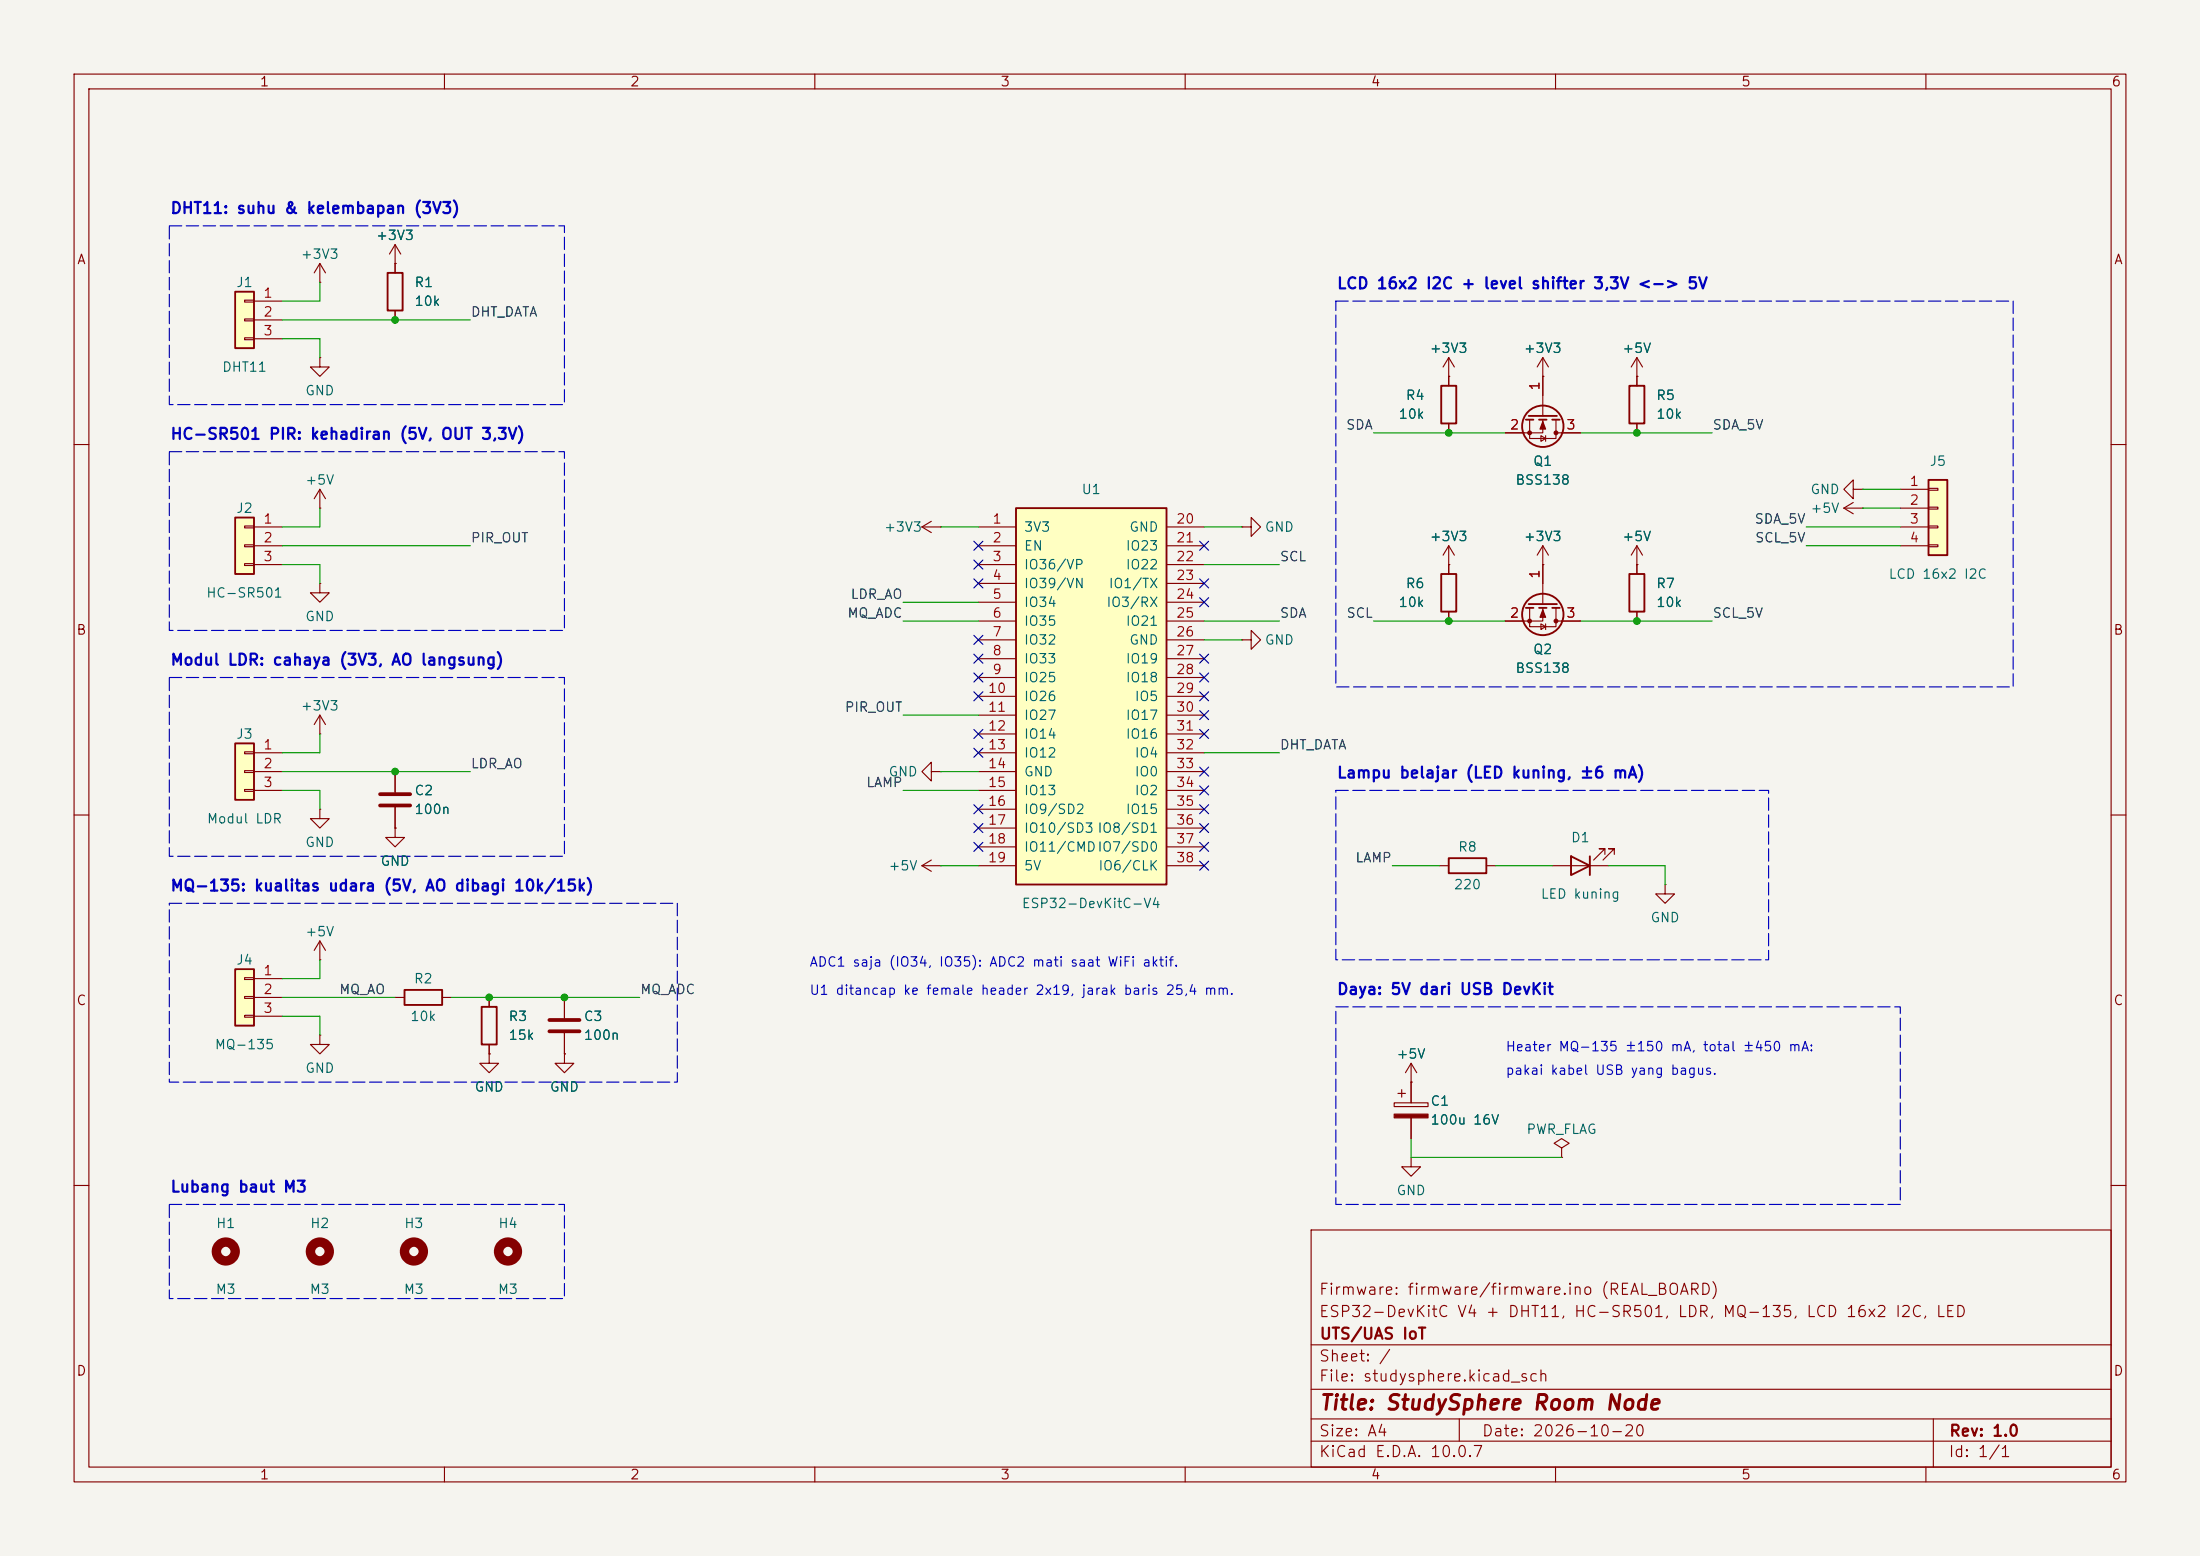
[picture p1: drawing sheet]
<svg xmlns="http://www.w3.org/2000/svg" width="297mm" height="210mm" viewBox="0 0 297 210" stroke-linecap="round" stroke-linejoin="round" font-family="sans-serif">
<path d="M0 0h297v210h-297z" fill="#f5f4ef" stroke="#f5f4ef" stroke-width=".14"/>
<g fill="none" stroke="#840000" stroke-width=".15">
<path d="M10 10h277v190h-277zM12 12h273v186h-273zM60 10v2M110 10v2M160 10v2M210 10v2M260 10v2M10 60h2M285 60h2M10 110h2M285 110h2M210.8 154.9l1-.6-1-.6-1 .6 1 .6v1.3"/>
<path d="M210.8 156.2h.1M10 160h2M177 166h108v32h-108zM285 160h2M60 198v2M110 198v2M160 198v2M177 194.5h108M177 191.5h108M177 187.5h108M177 181.5h108M197 191.5v3"/>
<path d="M210 198v2M260 198v2M261 191.5v6.5"/>
</g>
<path d="M31.7 39.4h2.6v7.6h-2.6z" fill="#ffffc2"/>
<path d="M31.7 39.4h2.6v7.6h-2.6zM194.6 77.5h2v5.1h-2zM195.6 115.8h5.1v2.1h-5.1zM212.1 115.6l2.5 1.2-2.5 1.3zM214.6 115.6v2.5M54.6 133.6h5.1v2h-5.1z" fill="none" stroke="#840000" stroke-width=".25"/>
<g fill="none" stroke="#840000" stroke-width=".15">
<path d="M43.2 38.1h.1M43.2 35.6l-.8 1.2M43.2 35.6l.7 1.2M43.2 35.6v2.5M53.3 35.6h.1M53.3 33v2.6M53.3 33l-.7 1.3M53.3 33l.8 1.3M33 40.5h1.3v.3h-1.3zM33 43.1h1.3v.2h-1.3zM33 45.6h1.3v.2h-1.3zM34.3 40.6h3.8"/>
<path d="M34.3 43.2h3.8M34.3 45.7h3.8M195.6 50.8h.1M195.6 48.3l-.8 1.2M195.6 48.3l.7 1.2M195.6 48.3v2.5M208.3 50.8h.1M208.3 48.3l-.8 1.2M208.3 48.3l.7 1.2M208.3 48.3v2.5M195.6 76.2h.1M195.6 73.7v3.8"/>
<path d="M195.6 73.7l-.8 1.2M195.6 73.7l.7 1.2M208.3 76.2h.1M208.3 73.7v2.5M208.3 73.7l-.8 1.2M208.3 73.7l.7 1.2M195.6 82.6v1.2M53.3 111.8v1.2h1.3l-1.3 1.3-1.2-1.3h1.2M53.3 111.8h.1M53.3 104.1v2.8M53.3 109v2.8M124.5 116.8h2.5"/>
<path d="M124.5 116.8l1.2 .8M125.7 116.1l-1.2 .7M127 116.8h.1M194.3 116.8h1.3M200.7 116.8h1.2M209.5 116.8h7.7M216.7 115.3v-.7h-.8h.8l-1.6 1.5M217.9 115.3v-.7h-.7h.7l-1.5 1.5M224.8 119.4v1.3h1.3l-1.3 1.2-1.3-1.2h1.3M224.8 119.4h.1M53.3 134.6h1.3M59.7 134.6h1.3"/>
<path d="M188.2 148.8h4.6v.6h-4.6zM188.7 147.6h1M189.2 147.1v1M190.5 146.1h.1M190.5 143.5v5.3M190.5 150.9v2.8M190.5 143.5l-.8 1.3M190.5 143.5l.8 1.3"/>
</g>
<path d="M51.3 107.2h4.1M51.3 108.7h4.1" fill="none" stroke="#840000" stroke-width=".51"/>
<path d="M188.2 150.4h4.6v.5h-4.6z" fill="#840000" stroke="#840000" stroke-width=".15"/>
<path d="M137.2 68.6h20.3v50.8h-20.3z" fill="#ffffc2"/>
<path d="M137.2 68.6h20.3v50.8h-20.3zM220 77.5h2v5.1h-2z" fill="none" stroke="#840000" stroke-width=".25"/>
<g fill="none" stroke="#840000" stroke-width=".15">
<path d="M132.1 71.1h5.1M132.1 73.7h5.1M132.1 76.2h5.1M132.1 78.7h5.1M157.5 71.1h5.1M157.5 73.7h5.1M157.5 76.2h5.1M157.5 78.7h5.1M221 76.2v1.3M132.1 81.3h5.1M132.1 83.8h5.1M132.1 86.4h5.1"/>
<path d="M132.1 88.9h5.1M132.1 91.4h5.1M132.1 94h5.1M132.1 96.5h5.1M132.1 99.1h5.1M157.5 81.3h5.1M157.5 83.8h5.1M157.5 86.4h5.1M157.5 88.9h5.1M157.5 91.4h5.1M157.5 94h5.1M157.5 96.5h5.1"/>
<path d="M157.5 99.1h5.1M221 82.6v1.2M132.1 101.6h5.1M132.1 104.1h5.1M132.1 106.7h5.1M132.1 109.2h5.1M132.1 111.8h5.1M132.1 114.3h5.1M132.1 116.8h5.1M157.5 101.6h5.1M157.5 104.1h5.1M157.5 106.7h5.1"/>
<path d="M157.5 109.2h5.1M157.5 111.8h5.1M157.5 114.3h5.1M157.5 116.8h5.1"/>
</g>
<path d="M260.3 64.8h2.6v10.1h-2.6z" fill="#ffffc2"/>
<g fill="none" stroke="#840000" stroke-width=".25">
<path d="M206 56.6h1M206.4 56.1h3.8M207.8 56.6h1M209.5 56.6h1.1M260.3 64.8h2.6v10.1h-2.6zM206 82h1M206.4 81.5h3.8M207.8 82h1M209.5 82h1.1"/>
<circle cx="208.3" cy="57.5" r="2.79"/>
<circle cx="208.3" cy="82.9" r="2.79"/>
</g>
<g fill="none" stroke="#840000" stroke-width=".15">
<path d="M43.2 48.3v1.2h1.2l-1.2 1.3-1.3-1.3h1.3M43.2 48.3h.1M206.5 56.6v2.6h3.6v-2.6M208 58.8l.7 .4-.7 .4zM208.3 56.6v1.8h-5.1M208.3 50.8v5.3M208.7 58.8v.8M210.1 58.4h3.3M221 50.8h.1M221 48.3v2.5M221 48.3l-.8 1.2M221 48.3l.7 1.2"/>
<path d="M43.2 68.6h.1M43.2 66l-.8 1.3M43.2 66l.7 1.3M43.2 66v2.6M124.5 71.1h2.5M124.5 71.1l1.2 .8M125.7 70.4l-1.2 .7M127 71.1h.1M167.6 71.1h1.3v-1.2l1.3 1.2-1.3 1.3v-1.3M167.6 71.1h.1M208.3 76.2v5.3M221 76.2h.1"/>
<path d="M221 73.7l-.8 1.2M221 73.7l.7 1.2M221 73.7v2.5M248.9 68.6h2.6M248.9 68.6l1.3 .7M250.2 66v-1.2l-1.3 1.2 1.3 1.3v-1.3h1.3M250.2 67.8l-1.3 .8M251.5 68.6h.1M251.5 66h.1M256.5 66h3.8M256.5 68.6h3.8M256.5 71.1h3.8"/>
<path d="M256.5 73.7h3.8M260.3 65.9h1.3v.3h-1.3zM260.3 68.5h1.3v.2h-1.3zM260.3 71h1.3v.2h-1.3zM260.3 73.5h1.3v.3h-1.3zM206.5 82v2.6h3.6v-2.6M208 84.2l.7 .4-.7 .4zM208.3 82v1.8h-5.1M208.7 84.2v.8M210.1 83.8h3.3M125.7 104.1v-1.2l-1.2 1.2 1.2 1.3v-1.3h1.3M127 104.1h.1"/>
</g>
<g fill="#840000" stroke="#840000" stroke-width=".15">
<path d="M208.3 56.9l.4 1h-.8z"/>
<path d="M208.3 82.3l.4 1h-.8z"/>
<circle cx="210.1" cy="58.4" r=".25"/>
<circle cx="206.5" cy="58.4" r=".25"/>
<circle cx="210.1" cy="83.8" r=".25"/>
<circle cx="206.5" cy="83.8" r=".25"/>
</g>
<path d="M31.7 100.3h2.6v7.7h-2.6z" fill="#ffffc2"/>
<path d="M220 52.1h2v5.1h-2zM31.7 100.3h2.6v7.7h-2.6zM65 135.9h2.1v5.1h-2.1z" fill="none" stroke="#840000" stroke-width=".25"/>
<g fill="none" stroke="#840000" stroke-width=".15">
<path d="M221 50.8v1.3M221 57.2v1.2M43.2 78.7v1.3h1.2l-1.2 1.3-1.3-1.3h1.3M43.2 78.7h.1M43.2 99.1h.1M43.2 96.5l-.8 1.3M43.2 96.5l.7 1.3M43.2 96.5v2.6M167.6 86.4h1.3v-1.3l1.3 1.3-1.3 1.2v-1.2M167.6 86.4h.1M33 101.5h1.3v.2h-1.3zM33 104h1.3v.3h-1.3z"/>
<path d="M33 106.6h1.3v.2h-1.3zM34.3 101.6h3.8M34.3 104.1h3.8M34.3 106.7h3.8M43.2 109.2v1.3h1.2l-1.2 1.3-1.3-1.3h1.3M43.2 109.2h.1M43.2 139.7v1.3h1.2l-1.2 1.2-1.3-1.2h1.3M43.2 139.7h.1M66 134.6v1.3M76.2 134.6v2.8M76.2 139.4v2.8M66 142.2v1.3h1.3l-1.3 1.3-1.2-1.3h1.2"/>
<path d="M66 142.2h.1M66 141v1.2M76.2 142.2v1.3h1.3l-1.3 1.3-1.3-1.3h1.3M76.2 142.2h.1"/>
</g>
<path d="M74.2 137.7h4M74.2 139.2h4" fill="none" stroke="#840000" stroke-width=".51"/>
<path d="M31.7 130.8h2.6v7.6h-2.6z" fill="#ffffc2"/>
<path d="M31.7 130.8h2.6v7.6h-2.6z" fill="none" stroke="#840000" stroke-width=".25"/>
<path d="M33 132h1.3v.2h-1.3zM33 134.5h1.3v.2h-1.3zM33 137h1.3v.3h-1.3zM34.3 132.1h3.8M34.3 134.6h3.8M34.3 137.2h3.8M43.2 129.5h.1M43.2 127l-.8 1.3M43.2 127l.7 1.3M43.2 127v2.5" fill="none" stroke="#840000" stroke-width=".15"/>
<path d="M31.7 69.9h2.6v7.6h-2.6z" fill="#ffffc2"/>
<path d="M52.3 36.8h2.1v5.1h-2.1zM194.6 52.1h2v5.1h-2zM31.7 69.9h2.6v7.6h-2.6z" fill="none" stroke="#840000" stroke-width=".25"/>
<g fill="none" stroke="#840000" stroke-width=".15">
<path d="M53.3 35.6h.1M53.3 35.6v1.2M53.3 41.9v1.3M195.6 50.8h.1M195.6 50.8v1.3M195.6 57.2v1.2M203.2 58.4h2.5M208.3 50.8h.1M208.3 50.8v2.5M210.8 58.4h2.6M221 50.8h.1M221 50.8v1.3"/>
<path d="M221 57.2v1.2M33 71h1.3v.2h-1.3zM33 73.5h1.3v.3h-1.3zM33 76.1h1.3v.2h-1.3zM34.3 71.1h3.8M34.3 73.7h3.8M34.3 76.2h3.8M195.6 76.2h.1M195.6 76.2v1.3M208.3 76.2h.1M208.3 76.2v2.5M221 76.2h.1"/>
<path d="M221 76.2v1.3M195.6 82.6v1.2M203.2 83.8h2.5M210.8 83.8h2.6M221 82.6v1.2M53.3 111.8h.1M53.3 104.1v2.8M53.3 109v2.8M66 134.6v1.3M76.2 134.6v2.8M76.2 139.4v2.8M66 142.2h.1"/>
<path d="M66 141v1.2M76.2 142.2h.1M190.5 156.2v1.3h1.3l-1.3 1.3-1.3-1.3h1.3M190.5 156.2h.1M190.5 146.1h.1M190.5 146.1v2.7M190.5 150.9v2.8"/>
</g>
<g fill="none" stroke="#840000" stroke-width="1.3">
<circle cx="30.5" cy="168.9" r="1.27"/>
<circle cx="43.2" cy="168.9" r="1.27"/>
<circle cx="55.9" cy="168.9" r="1.27"/>
<circle cx="68.6" cy="168.9" r="1.27"/>
</g>
<g fill="none" stroke="#009600" stroke-width=".15">
<path d="M43.2 38.1v2.5h-5.1M38.1 45.7h5.1v2.6M38.1 43.2h25.4M185.4 58.4h17.8M213.4 58.4h17.7M38.1 76.2h5.1v2.5M38.1 73.7h25.4M43.2 68.6v2.5h-5.1M127 71.1h5.1M162.6 76.2h10.1M162.6 71.1h5M243.8 71.1h12.7"/>
<path d="M243.8 73.7h12.7M251.5 68.6h5M251.5 66h5M43.2 99.1v2.5h-5.1M121.9 83.8h10.2M121.9 81.3h10.2M121.9 96.5h10.2M162.6 83.8h10.1M162.6 86.4h5M185.4 83.8h17.8M213.4 83.8h17.7M38.1 106.7h5.1v2.5"/>
<path d="M38.1 104.1h25.4M121.9 106.7h10.2M127 116.8h5.1M127 104.1h5.1M162.6 101.6h10.1M188 116.8h6.3M201.9 116.8h7.6M217.2 116.8h7.6v2.6M38.1 137.2h5.1v2.5M38.1 134.6h15.2M43.2 129.5v2.6h-5.1M61 134.6h25.4"/>
<path d="M190.5 153.7v2.5h20.3"/>
</g>
<g fill="none" stroke="#000084" stroke-width=".15">
<path d="M131.5 75.6l1.2 1.2M131.5 73.1l1.2 1.2M131.5 78.1l1.2 1.2M132.7 75.6l-1.2 1.2M132.7 73.1l-1.2 1.2M132.7 78.1l-1.2 1.2M162 73.1l1.2 1.2M162 78.1l1.2 1.2M163.2 73.1l-1.2 1.2M163.2 78.1l-1.2 1.2M131.5 93.4l1.2 1.2M131.5 90.8l1.2 1.2"/>
<path d="M131.5 98.5l1.2 1.2M131.5 85.8l1.2 1.2M131.5 88.3l1.2 1.2M132.7 93.4l-1.2 1.2M132.7 90.8l-1.2 1.2M132.7 98.5l-1.2 1.2M132.7 85.8l-1.2 1.2M132.7 88.3l-1.2 1.2M162 88.3l1.2 1.2M162 80.7l1.2 1.2M162 90.8l1.2 1.2M162 95.9l1.2 1.2"/>
<path d="M162 98.5l1.2 1.2M162 93.4l1.2 1.2M163.2 88.3l-1.2 1.2M163.2 80.7l-1.2 1.2M163.2 90.8l-1.2 1.2M163.2 95.9l-1.2 1.2M163.2 98.5l-1.2 1.2M163.2 93.4l-1.2 1.2M131.5 113.7l1.2 1.2M131.5 108.6l1.2 1.2M131.5 111.2l1.2 1.2M131.5 101l1.2 1.2"/>
<path d="M132.7 111.2l-1.2 1.2M132.7 113.7l-1.2 1.2M132.7 108.6l-1.2 1.2M132.7 101l-1.2 1.2M162 113.7l1.2 1.2M162 111.2l1.2 1.2M162 116.2l1.2 1.2M162 108.6l1.2 1.2M162 103.5l1.2 1.2M162 106.1l1.2 1.2M163.2 113.7l-1.2 1.2M163.2 111.2l-1.2 1.2"/>
<path d="M163.2 116.2l-1.2 1.2M163.2 108.6l-1.2 1.2M163.2 103.5l-1.2 1.2M163.2 106.1l-1.2 1.2"/>
</g>
<path d="M22.9 30.5h53.3v24.1h-53.3zM180.3 40.6h91.5v52.1h-91.5zM22.9 61h53.3v24.1h-53.3zM22.9 91.4h53.3v24.2h-53.3zM180.3 106.7h58.5v22.8h-58.5zM22.9 121.9h68.5v24.2h-68.5zM180.3 135.9h76.2v26.7h-76.2zM22.9 162.6h53.3v12.7h-53.3z" fill="none" stroke="#0000c2" stroke-width=".15" stroke-dasharray="1.7 .6"/>
<g fill="#009600" stroke="#009600" stroke-width=".14">
<circle cx="66" cy="134.6" r=".46"/>
<circle cx="76.2" cy="134.6" r=".46"/>
<circle cx="53.3" cy="104.1" r=".46"/>
<circle cx="195.6" cy="58.4" r=".46"/>
<circle cx="221" cy="83.8" r=".46"/>
<circle cx="195.6" cy="83.8" r=".46"/>
<circle cx="221" cy="58.4" r=".46"/>
<circle cx="53.3" cy="43.2" r=".46"/>
</g>
<text font-size="2" fill="#840000" x="178" y="190.8">Title: StudySphere Room Node</text>
<g font-size="1.5" fill="#0000c2">
<text x="22.9" y="29.2">DHT11: suhu &amp; kelembapan (3V3)</text>
<text x="180.4" y="39.4">LCD 16x2 I2C + level shifter 3,3V &lt;-&gt; 5V</text>
<text x="22.9" y="59.7">HC-SR501 PIR: kehadiran (5V, OUT 3,3V)</text>
<text x="22.9" y="90.2">Modul LDR: cahaya (3V3, AO langsung)</text>
<text x="180.4" y="105.4">Lampu belajar (LED kuning, ±6 mA)</text>
<text x="22.9" y="120.7">MQ-135: kualitas udara (5V, AO dibagi 10k/15k)</text>
<text x="180.4" y="134.6">Daya: 5V dari USB DevKit</text>
<text x="22.9" y="161.3">Lubang baut M3</text>
</g>
<g font-size="1.5" fill="#840000">
<text x="178" y="178.1">ESP32-DevKitC V4 + DHT11, HC-SR501, LDR, MQ-135, LCD 16x2 I2C, LED</text>
<text x="178" y="175.1">Firmware: firmware/firmware.ino (REAL_BOARD)</text>
<text x="178" y="184.1">Sheet: /</text>
<text x="178" y="181.1">UTS/UAS IoT</text>
<text x="178" y="186.8">File: studysphere.kicad_sch</text>
<text x="178" y="197">KiCad E.D.A. 10.0.7</text>
<text x="178" y="194.2">Size: A4</text>
<text x="200" y="194.2">Date: 2026-10-20</text>
<text x="263" y="197">Id: 1/1</text>
<text x="263" y="194.2">Rev: 1.0</text>
</g>
<g font-size="1.3" fill="#840000">
<text x="35" y="12">1</text>
<text x="85" y="12">2</text>
<text x="135" y="12">3</text>
<text x="185" y="12">4</text>
<text x="235" y="12">5</text>
<text x="285" y="12">6</text>
<text x="10.3" y="36">A</text>
<text x="285.3" y="36">A</text>
<text x="10.2" y="86">B</text>
<text x="285.2" y="86">B</text>
<text x="10.2" y="136">C</text>
<text x="285.2" y="136">C</text>
<text x="10.2" y="186">D</text>
<text x="285.2" y="186">D</text>
<text x="35" y="200">1</text>
<text x="85" y="200">2</text>
<text x="135" y="200">3</text>
<text x="185" y="200">4</text>
<text x="235" y="200">5</text>
<text x="285" y="200">6</text>
</g>
<g font-size="1.3" fill="#006464">
<text x="40.5" y="35.3">+3V3</text>
<text x="50.7" y="32.7">+3V3</text>
<text x="31.8" y="39.1">J1</text>
<text x="55.9" y="39.1">R1</text>
<text x="55.9" y="41.6">10k</text>
<text x="192.9" y="48">+3V3</text>
<text x="205.6" y="48">+3V3</text>
<text x="218.9" y="48">+5V</text>
<text x="29.9" y="50.5">DHT11</text>
<text x="41.1" y="53.7">GND</text>
<text x="188.7" y="56.8">10k</text>
<text x="189.7" y="54.3">R4</text>
<text x="223.5" y="54.3">R5</text>
<text x="223.5" y="56.8">10k</text>
<text x="41.1" y="65.7">+5V</text>
<text x="204.5" y="65.7">BSS138</text>
<text x="206.9" y="63.2">Q1</text>
<text x="260.4" y="63.2">J5</text>
<text x="31.8" y="69.5">J2</text>
<text x="145.9" y="67">U1</text>
<text x="244.3" y="69.5">+5V</text>
<text x="244.3" y="67">GND</text>
<text x="119.3" y="72.1">+3V3</text>
<text x="138.1" y="72.1">3V3</text>
<text x="138.1" y="74.6">EN</text>
<text x="138.1" y="77.2">IO36/VP</text>
<text x="151.9" y="74.6">IO23</text>
<text x="151.9" y="77.2">IO22</text>
<text x="152.4" y="72.1">GND</text>
<text x="170.7" y="72.1">GND</text>
<text x="192.9" y="73.4">+3V3</text>
<text x="205.6" y="73.4">+3V3</text>
<text x="218.9" y="73.4">+5V</text>
<text x="27.8" y="81">HC-SR501</text>
<text x="138.1" y="79.7">IO39/VN</text>
<text x="138.1" y="82.2">IO34</text>
<text x="149.3" y="82.2">IO3/RX</text>
<text x="149.6" y="79.7">IO1/TX</text>
<text x="188.7" y="82.2">10k</text>
<text x="189.7" y="79.7">R6</text>
<text x="223.5" y="79.7">R7</text>
<text x="223.5" y="82.2">10k</text>
<text x="254.9" y="78.4">LCD 16x2 I2C</text>
<text x="41.1" y="84.2">GND</text>
<text x="138.1" y="84.8">IO35</text>
<text x="138.1" y="87.3">IO32</text>
<text x="138.1" y="89.9">IO33</text>
<text x="151.9" y="84.8">IO21</text>
<text x="151.9" y="89.9">IO19</text>
<text x="152.4" y="87.3">GND</text>
<text x="170.7" y="87.3">GND</text>
<text x="206.9" y="88.6">Q2</text>
<text x="138.1" y="92.4">IO25</text>
<text x="138.1" y="94.9">IO26</text>
<text x="151.9" y="92.4">IO18</text>
<text x="153.1" y="94.9">IO5</text>
<text x="204.5" y="91.1">BSS138</text>
<text x="31.8" y="100">J3</text>
<text x="40.5" y="96.2">+3V3</text>
<text x="138.1" y="97.5">IO27</text>
<text x="138.1" y="100">IO14</text>
<text x="151.9" y="97.5">IO17</text>
<text x="151.9" y="100">IO16</text>
<text x="55.9" y="107.6">C2</text>
<text x="119.9" y="105.1">GND</text>
<text x="138.1" y="102.6">IO12</text>
<text x="138.1" y="105.1">GND</text>
<text x="138.1" y="107.6">IO13</text>
<text x="153.1" y="102.6">IO4</text>
<text x="153.1" y="105.1">IO0</text>
<text x="153.1" y="107.6">IO2</text>
<text x="27.8" y="111.5">Modul LDR</text>
<text x="55.9" y="110.2">100n</text>
<text x="138.1" y="110.2">IO9/SD2</text>
<text x="138.1" y="112.7">IO10/SD3 IO8/SD1</text>
<text x="151.9" y="110.2">IO15</text>
<text x="212" y="114">D1</text>
<text x="41.1" y="114.6">GND</text>
<text x="51.3" y="117.2">GND</text>
<text x="119.9" y="117.8">+5V</text>
<text x="138.1" y="115.3">IO11/CMDIO7/SD0</text>
<text x="138.1" y="117.8">5V</text>
<text x="148.2" y="117.8">IO6/CLK</text>
<text x="196.8" y="115.3">R8</text>
<text x="137.8" y="122.9">ESP32-DevKitC-V4</text>
<text x="196.2" y="120.3">220</text>
<text x="207.9" y="121.6">LED kuning</text>
<text x="222.7" y="124.8">GND</text>
<text x="31.8" y="130.5">J4</text>
<text x="41.1" y="126.7">+5V</text>
<text x="55.8" y="133">R2</text>
<text x="28.9" y="141.9">MQ-135</text>
<text x="55.3" y="138.1">10k</text>
<text x="68.6" y="138.1">R3</text>
<text x="68.6" y="140.7">15k</text>
<text x="78.7" y="138.1">C3</text>
<text x="78.7" y="140.7">100n</text>
<text x="188.4" y="143.2">+5V</text>
<text x="41.1" y="145.1">GND</text>
<text x="64" y="147.7">GND</text>
<text x="74.1" y="147.7">GND</text>
<text x="193" y="149.6">C1</text>
<text x="193" y="152.1">100u 16V</text>
<text x="206" y="153.4">PWR_FLAG</text>
<text x="188.4" y="161.6">GND</text>
<text x="29.1" y="166.1">H1</text>
<text x="41.8" y="166.1">H2</text>
<text x="54.5" y="166.1">H3</text>
<text x="67.2" y="166.1">H4</text>
<text x="29" y="175">M3</text>
<text x="41.7" y="175">M3</text>
<text x="54.4" y="175">M3</text>
<text x="67.1" y="175">M3</text>
</g>
<g font-size="1.3" fill="#a90000">
<text x="35.5" y="40.5">1</text>
<text x="35.5" y="43">2</text>
<text x="35.5" y="45.6">3</text>
<text x="208.1" y="52.8" transform="rotate(-90 208.1 52.8)">1</text>
<text x="203.7" y="58.3">2</text>
<text x="211.4" y="58.3">3</text>
<text x="257.7" y="65.9">1</text>
<text x="35.5" y="71">1</text>
<text x="133.9" y="71">1</text>
<text x="158.7" y="71">20</text>
<text x="257.7" y="68.4">2</text>
<text x="257.7" y="71">3</text>
<text x="35.5" y="73.5">2</text>
<text x="35.5" y="76.1">3</text>
<text x="133.9" y="73.5">2</text>
<text x="133.9" y="76.1">3</text>
<text x="158.7" y="73.5">21</text>
<text x="158.7" y="76.1">22</text>
<text x="257.7" y="73.5">4</text>
<text x="133.9" y="78.6">4</text>
<text x="133.9" y="81.1">5</text>
<text x="133.9" y="83.7">6</text>
<text x="158.7" y="78.6">23</text>
<text x="158.7" y="81.1">24</text>
<text x="158.7" y="83.7">25</text>
<text x="203.7" y="83.7">2</text>
<text x="208.1" y="78.2" transform="rotate(-90 208.1 78.2)">1</text>
<text x="211.4" y="83.7">3</text>
<text x="133.9" y="86.2">7</text>
<text x="133.9" y="88.8">8</text>
<text x="158.7" y="86.2">26</text>
<text x="158.7" y="88.8">27</text>
<text x="133.3" y="93.8">10</text>
<text x="133.9" y="91.3">9</text>
<text x="158.7" y="91.3">28</text>
<text x="158.7" y="93.8">29</text>
<text x="35.5" y="101.5">1</text>
<text x="133.3" y="96.4">11</text>
<text x="133.3" y="98.9">12</text>
<text x="133.3" y="101.5">13</text>
<text x="158.7" y="96.4">30</text>
<text x="158.7" y="98.9">31</text>
<text x="158.7" y="101.5">32</text>
<text x="35.5" y="104">2</text>
<text x="35.5" y="106.5">3</text>
<text x="133.3" y="104">14</text>
<text x="133.3" y="106.5">15</text>
<text x="158.7" y="104">33</text>
<text x="158.7" y="106.5">34</text>
<text x="133.3" y="109.1">16</text>
<text x="133.3" y="111.6">17</text>
<text x="158.7" y="109.1">35</text>
<text x="158.7" y="111.6">36</text>
<text x="133.3" y="114.2">18</text>
<text x="133.3" y="116.7">19</text>
<text x="158.7" y="114.2">37</text>
<text x="158.7" y="116.7">38</text>
<text x="35.5" y="131.9">1</text>
<text x="35.5" y="134.5">2</text>
<text x="35.5" y="137">3</text>
</g>
<g font-size="1.3" fill="#0f0f0f">
<text x="63.5" y="43.1">DHT_DATA</text>
<text x="181.6" y="58.3">SDA</text>
<text x="231.1" y="58.3">SDA_5V</text>
<text x="236.8" y="71">SDA_5V</text>
<text x="63.5" y="73.5">PIR_OUT</text>
<text x="172.7" y="76.1">SCL</text>
<text x="236.8" y="73.5">SCL_5V</text>
<text x="114.3" y="83.7">MQ_ADC</text>
<text x="114.7" y="81.2">LDR_AO</text>
<text x="172.7" y="83.7">SDA</text>
<text x="181.7" y="83.7">SCL</text>
<text x="231.1" y="83.7">SCL_5V</text>
<text x="114" y="96.4">PIR_OUT</text>
<text x="172.7" y="101.5">DHT_DATA</text>
<text x="63.5" y="104">LDR_AO</text>
<text x="116.9" y="106.6">LAMP</text>
<text x="182.9" y="116.7">LAMP</text>
<text x="45.7" y="134.5">MQ_AO</text>
<text x="86.3" y="134.5">MQ_ADC</text>
</g>
<g font-size="1.3" fill="#0000c2">
<text x="109.2" y="130.8">ADC1 saja (IO34, IO35): ADC2 mati saat WiFi aktif.</text>
<text x="109.2" y="134.6">U1 ditancap ke female header 2x19, jarak baris 25,4 mm.</text>
<text x="203.2" y="142.2">Heater MQ-135 ±150 mA, total ±450 mA:</text>
<text x="203.2" y="145.4">pakai kabel USB yang bagus.</text>
</g>
</svg>
